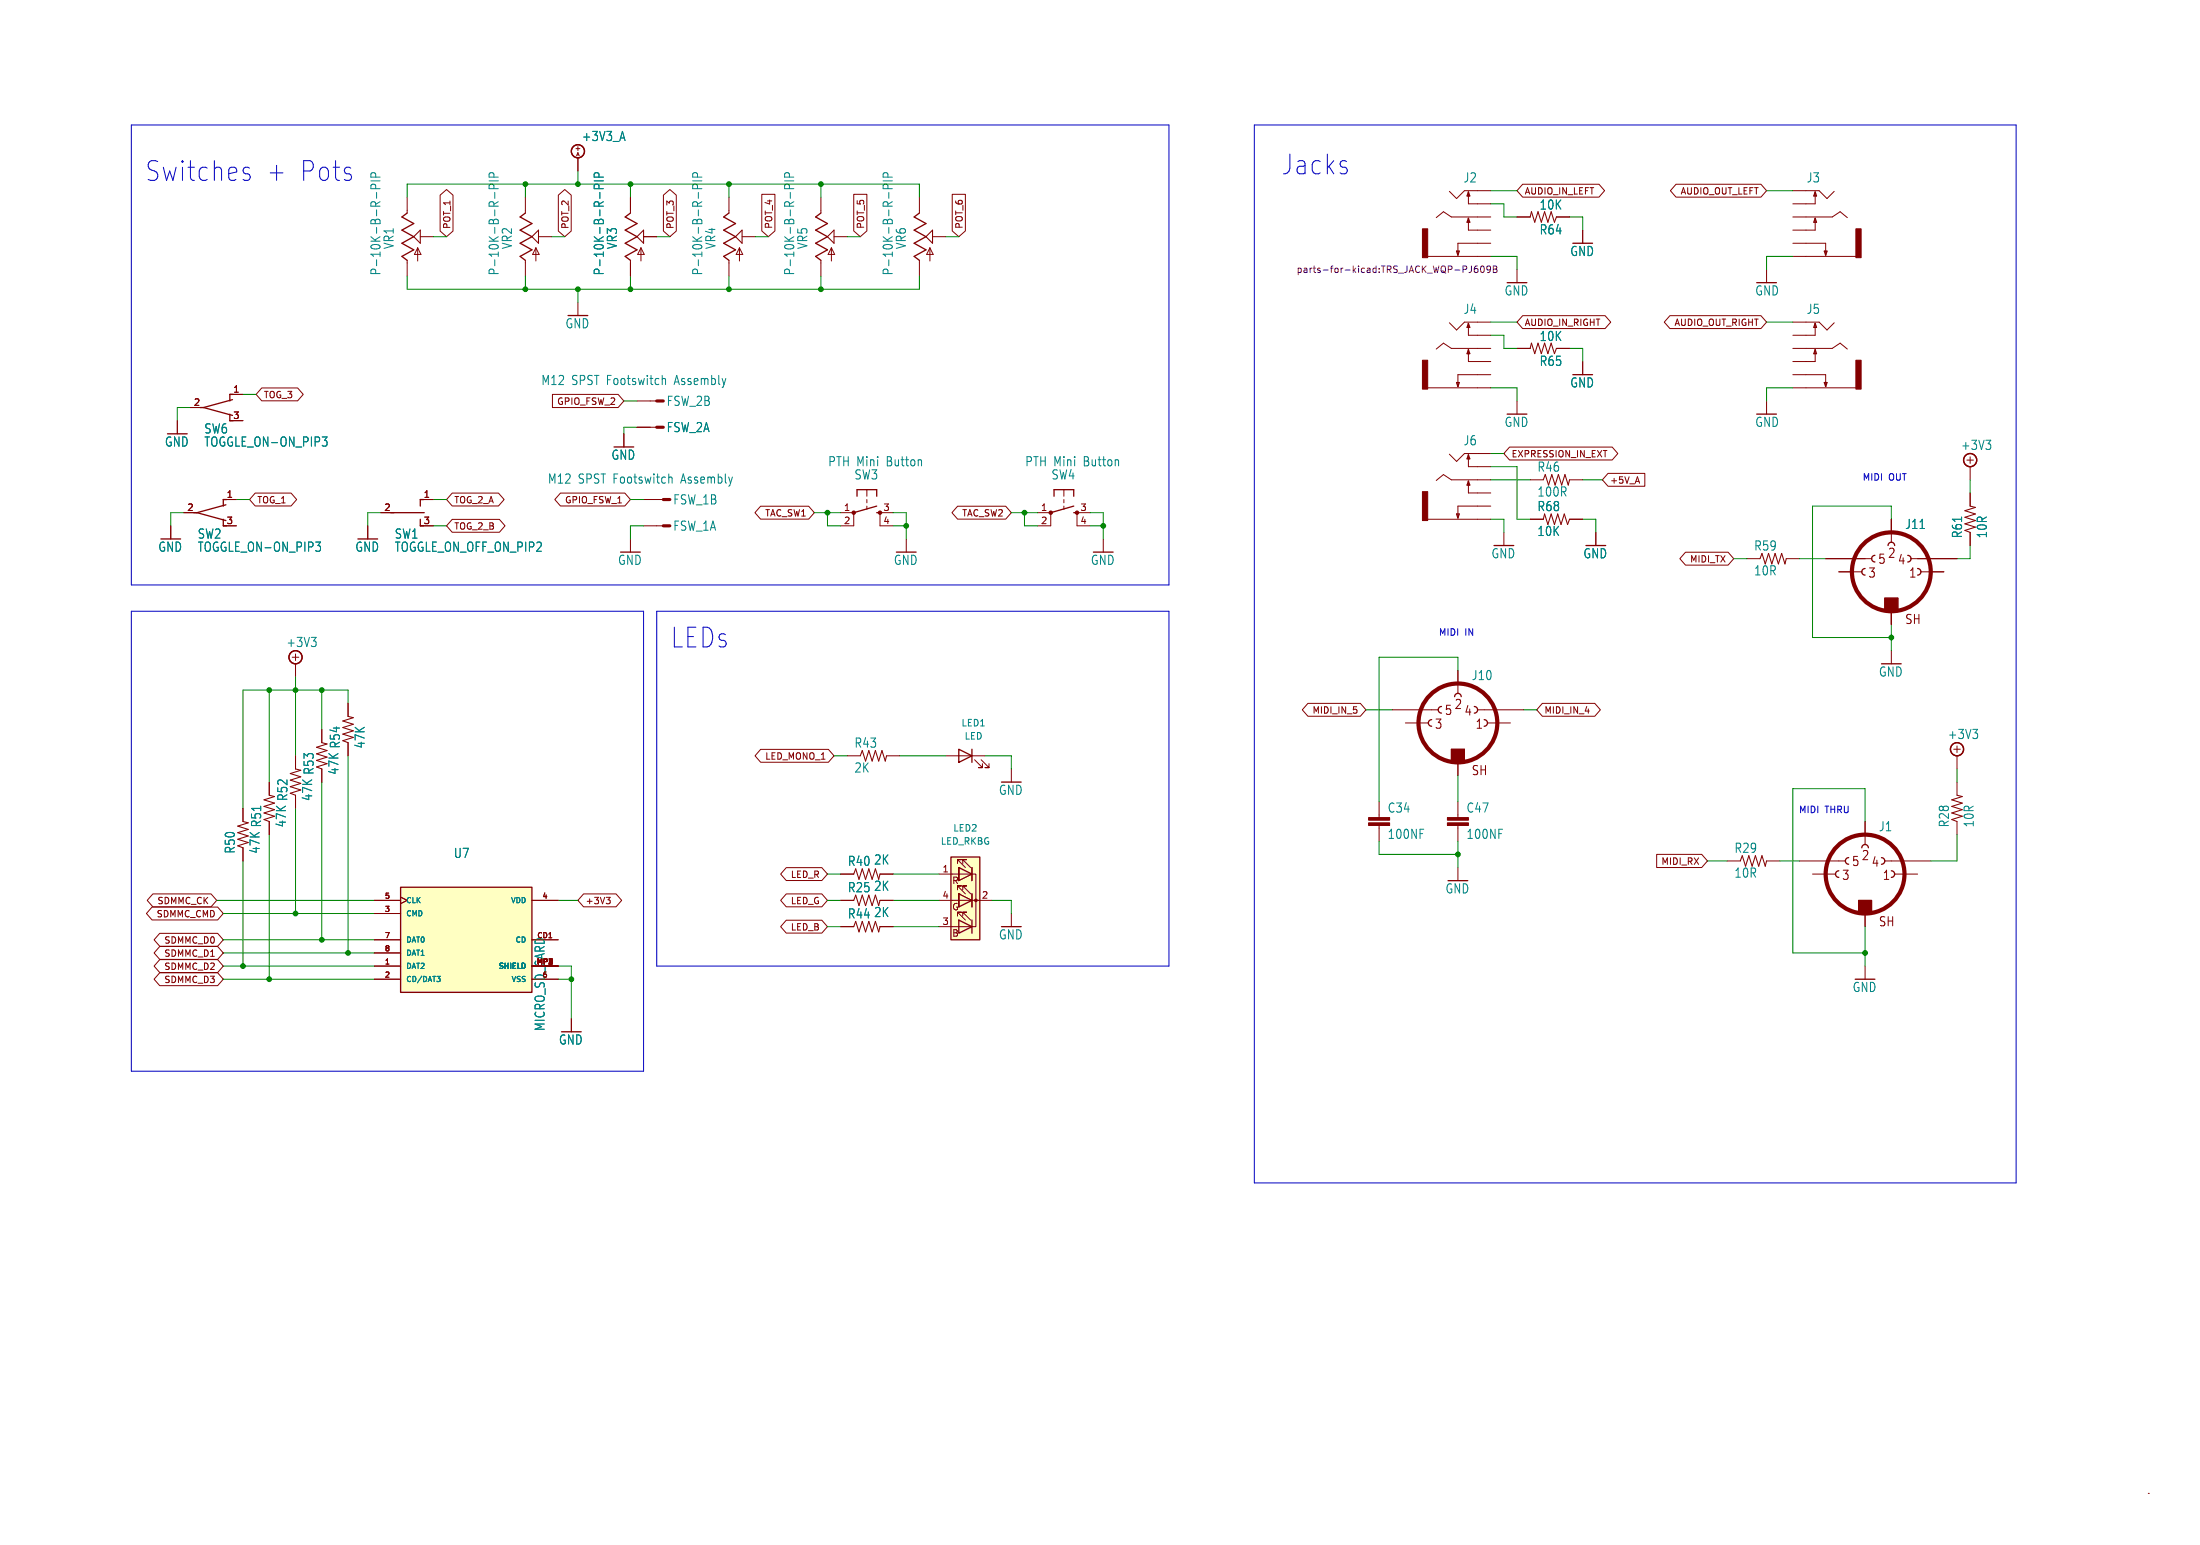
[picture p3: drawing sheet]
<svg xmlns="http://www.w3.org/2000/svg" width="425mm" height="299mm" viewBox="0 0 425 299" stroke-linecap="round" stroke-linejoin="round" font-family="sans-serif">
<path d="M0 0h425.4v298.6h-425.4z" fill="#fff" stroke="#fff" stroke-width=".19"/>
<path d="M415.4 288.6h.1" fill="none" stroke="#840000" stroke-width=".19"/>
<path d="M183.9 165.6h5.6v16h-5.6z" fill="#ffffc2"/>
<g fill="#840000" stroke="#840000" stroke-width=".19">
<path d="M275.1 95h1v5.6h-1z"/>
<path d="M280.7 144.8h2.5v2.5h-2.5z"/>
<path d="M264.7 158h4v.5h-4z"/>
<path d="M264.7 159h4v.5h-4z"/>
<path d="M358.9 44.2h1v5.6h-1z"/>
<path d="M275.1 44.2h1v5.6h-1z"/>
<path d="M275.1 69.6h1v5.6h-1z"/>
<circle cx="188.7" cy="174" r=".25"/>
</g>
<g fill="none" stroke="#840000" stroke-width=".25">
<path d="M284 37.1l.2 .8h-.5zM351 37.1l.3 .8h-.5zM78.7 41.2l-1 .7 2.3 1.3-2.3 1.3 2.3 1.2-2.3 1.3 2.3 1.3-2.3 1.3 1 .7M101.6 41.2l-1 .7 2.3 1.3-2.3 1.3 2.3 1.2-2.3 1.3 2.3 1.3-2.3 1.3 1 .7M281.7 48.5h.5l-.3 .8zM284 42.2l.2 .8h-.5zM351 42.2l.3 .8h-.5zM352.8 48.5h.5l-.2 .8zM281.7 73.9h.5l-.3 .8zM284 62.5l.2 .8h-.5zM284 67.6l.2 .8h-.5zM37.5 99.1h.6"/>
<path d="M38.1 99.1l5.6 1.5M43.7 97.6l-5.6 1.5M43.8 96.5h-.6v1.3M75.6 99.1h6.4M81.9 96.5h-.6v1.3M281.7 99.3h.5l-.3 .8zM284 87.9l.2 .8h-.5zM284 93l.2 .8h-.5zM43.2 100.4v1.2h.6M81.3 100.4v1.2h.6M276.9 139.1a.63 .63 0 0 0-.7 .6 .63 .63 0 0 0 .7 .7M278.8 136.5a.64 .64 0 0 0-.7 .7 .64 .64 0 0 0 .7 .6"/>
<path d="M281.3 134.6a.63 .63 0 0 1 .6-.6 .63 .63 0 0 1 .7 .6M285.1 136.6a.64 .64 0 0 1 .6 .6 .64 .64 0 0 1-.6 .6M287 139.1a.63 .63 0 0 1 .7 .6 .63 .63 0 0 1-.7 .7M183.9 165.6h5.6v16h-5.6zM185.4 167.7l2.6 1.2-2.6 1.3zM185.4 172.7l2.6 1.3-2.6 1.3zM185.4 177.8l2.6 1.3-2.6 1.3zM188 167.7v2.5M188 172.7v2.6M188 177.8v2.6"/>
<circle cx="111.8" cy="29.2" r="1.27"/>
<circle cx="381" cy="88.9" r="1.27"/>
<circle cx="57.1" cy="127" r="1.27"/>
</g>
<g fill="none" stroke="#840000" stroke-width=".19">
<path d="M78.7 38.1v3.1M101.6 38.1v3.1M111.4 28.7h.7M111.5 30.1l.3-.6 .2 .6M111.6 29.9h.3M111.8 28.3v.8M111.8 30.5v2.5M284 37.1v2.3h4.3M288.3 36.9h-5.1l-1.5 1.5-1.4-1.4M346.7 36.9h5.1l1.5 1.5 1.4-1.4M351 37.1v2.3h-4.3M78.7 50.3v3.1"/>
<path d="M80.8 47.9l.6 1.3h-1.3zM80.8 47.9v2.5M81.3 45.7h2.5M101.6 50.3v3.1M103.6 47.9l.7 1.3h-1.3zM103.6 47.9v2.5M104.1 45.7h2.6M111.8 58.4v2.6M276.1 49.6h12.2M284 42.2v2.3h4.3M288.3 47h-6.4v2.3M288.3 41.9h-7.6l-1.6-1-1.4 1.2"/>
<path d="M293.4 41.9h2.5M293.4 52.1v2.5M301 41.9h2.5M306.1 44.5v2.5M341.6 52.1v2.5M346.7 41.9h7.6l1.6-1 1.4 1.2M346.7 47h6.4v2.3M346.7 49.6h12.2M351 42.2v2.3h-4.3M123.2 77.5h3.8M276.1 75h12.2M284 62.5v2.3h4.3"/>
<path d="M284 67.6v2.3h4.3M288.3 72.4h-6.4v2.3M288.3 67.3h-7.6l-1.6-1-1.4 1.2M288.3 62.3h-5.1l-1.5 1.5-1.4-1.4M293.4 77.5v2.5M293.4 67.3h2.5M301 67.3h2.5M306.1 69.9v2.5M341.6 77.5v2.5M34.3 81.3v2.5M35.6 99.1h2.5M43.2 96.5h2.5"/>
<path d="M73.7 99.1h2.5M81.3 96.5h2.5M124.5 96.5h3.8M284 87.9v2.3h4.3M284 93v2.3h4.3M288.3 87.7h-5.1l-1.5 1.5-1.4-1.4M288.3 92.7h-7.6l-1.6-1-1.4 1.2M288.3 97.8h-6.4v2.3M380.4 88.9h1.2M381 88.3v1.3M381 90.2v2.5M33 101.6v2.6"/>
<path d="M43.2 101.6h2.5M71.1 101.6v2.6M81.3 101.6h2.5M276.1 100.4h12.2M295.9 100.4h2.5M303.5 100.4h2.6M56.5 127h1.3M57.1 126.4v1.3M57.1 128.3v2.5M67.3 135.9v2.6M269.2 137.2h8.9M271.8 139.7h4.4"/>
<path d="M281.9 129.6v4.4M285.7 137.2h8.9M287.7 139.7h4.4M47 156.2v2.6M52.1 151.2v2.5M52.1 158.8v2.5M57.1 146.1v2.5M57.1 153.7v2.5M62.2 141v2.5M62.2 148.6v2.6M67.3 143.5v2.6M266.7 155v3"/>
<path d="M266.7 159.5v3.1M280.7 147.3v-2.5h2.5v2.5M281.9 147.3v2.6M378.5 151.2v2.5M378.5 158.8v2.5M47 163.9v2.5M181.6 168.9h7.1v10.2h-1M181.6 174h10.2M181.6 179.1h6.4M185.2 166.9v-.8h.7h-.7l1.5 1.6M185.2 172v-.8h.7h-.7l1.5 1.5M185.2 177.1v-.8h.7h-.7l1.5 1.5"/>
<path d="M185.4 167.7h.1M185.4 167.7v2.5zM185.4 172.7h.1M185.4 172.7v2.6zM186.2 166.9v-.8h.7h-.7l1.5 1.6M186.2 172v-.8h.7h-.7l1.5 1.5M186.2 177.1v-.8h.7h-.7l1.5 1.5M188 167.7v2.5M188 172.7v2.6"/>
</g>
<g fill="none" stroke="#008484" stroke-width=".19">
<path d="M71.7 35h1.8M72.7 36.5v-.6l-.2-.2-.4-.1-.3 .1-.1 .8h1.8M72.7 34.2v-.5l-.2-.3h-.4l-.3 .1-.1 .7h1.8M72.8 37.2v1.1M94.6 35h1.8M95.5 36.5v-.6l-.2-.2-.4-.1-.2 .1-.1 .8h1.8M95.5 34.2v-.5l-.2-.3h-.4l-.2 .1-.1 .7h1.8M95.7 37.2v1.1M120.4 25.4l.5 1.8M128.1 73.2h.5l.1 1.1M129.4 92.3h.5l.1 1.1M384 85.1h1l-.5 .7"/>
<path d="M384.9 85.9v.8M61 104.8h1l-.5 .6 .4 .2 .1 .6-.3 .3h-.4M60.2 123.2h.9l-.5 .7M61.1 124v.8"/>
</g>
<path d="M80 45.7l1.3-1.2v2.5zM102.9 45.7l1.2-1.2v2.5zM295.9 41.9l.3-1 .6 2.1 .6-2.1 .7 2.1 .6-2.1 .6 2.1 .7-2.1 .6 2.1 .4-1.1M295.9 67.3l.3-1 .6 2.1 .6-2.1 .7 2.1 .6-2.1 .6 2.1 .7-2.1 .6 2.1 .4-1.1M298.4 100.4l.3-1.1 .6 2.1 .7-2.1 .6 2.1 .6-2.1 .7 2.1 .6-2.1 .6 2.1 .4-1M67.3 138.5l1 .2-2 .6 2 .7-2 .6 2 .6-2 .7 2 .6-2 .7 1 .3M47 158.8l1 .2-2 .7 2 .6-2 .6 2 .7-2 .6 2 .6-2 .7 1 .4M52.1 153.7l1 .2-2 .7 2 .6-2 .7 2 .6-2 .6 2 .7-2 .6 1 .4M57.1 148.6l1.1 .3-2.1 .6 2.1 .6-2.1 .7 2.1 .6-2.1 .6 2.1 .7-2.1 .6 1 .4M62.2 143.5l1 .3-2 .6 2 .7-2 .6 2 .6-2 .7 2 .6-2 .6 1 .4M378.5 153.7l1 .2-2.1 .7 2.1 .6-2.1 .7 2.1 .6-2.1 .6 2.1 .7-2.1 .6 1.1 .4" fill="none" stroke="#840000" stroke-width=".2"/>
<circle cx="281.9" cy="139.7" r="7.6" fill="none" stroke="#840000" stroke-width=".81"/>
<path d="M127 77.5h1.3M128.3 96.5h1.2" fill="none" stroke="#840000" stroke-width=".61"/>
<path d="M284.6 51.4l-.1 1.1-.4 .2M285.7 51.4l-.4 .1-.1 .2-.1 .7 .2 .3 .5-.1v-.5l-.1-.2h-.4l-.2 .2M286.4 51.5l.2-.1a.68 .68 0 0 1 .5 .6 .68 .68 0 0 1-.5 .7l-.3-.5zM288.2 51.9l-.2 .3-.4-.1-.1-.2 .1-.4 .4-.1 .2 .2v.8l-.2 .2-.4 .1M288.8 51.4h.4l.3 .2-.3 .4 .3 .1v.3l-.2 .3h-.5zM288.8 52h.4" fill="none" stroke="#840084" stroke-width=".19"/>
<path d="M77.5 171.5h25.4v20.3h-25.4z" fill="#ffffc2"/>
<g fill="none" stroke="#840000" stroke-width=".25">
<path d="M121.9 41.2l-1 .7 2.3 1.3-2.3 1.3 2.3 1.2-2.3 1.3 2.3 1.3-2.3 1.3 1 .7M141 41.2l-1 .7 2.2 1.3-2.2 1.3 2.2 1.2-2.2 1.3 2.2 1.3-2.2 1.3 1 .7M158.7 41.2l-1 .7 2.3 1.3-2.3 1.3 2.3 1.2-2.3 1.3 2.3 1.3-2.3 1.3 1 .7M177.8 41.2l-1 .7 2.3 1.3-2.3 1.3 2.3 1.2-2.3 1.3 2.3 1.3-2.3 1.3 1 .7M38.7 78.8h.7M39.4 78.8l5.6 1.5M45 77.2l-5.6 1.6M45.1 76.2h-.7v1.3M351 62.5l.3 .8h-.5zM351 67.6l.3 .8h-.5zM352.8 73.9h.5l-.2 .8zM44.4 80v1.3h.7"/>
<path d="M165.7 95.9v-1.3h3.8v1.3M169.5 97.8l-4.4 1.3M169.5 99.1h.7M203.8 95.9v-1.3h3.8v1.3M207.6 99.1h.7M207.6 97.8l-4.4 1.3M360.7 109.9a.63 .63 0 0 0-.7 .6 .63 .63 0 0 0 .7 .7M362.6 107.3a.64 .64 0 0 0-.7 .7 .64 .64 0 0 0 .7 .6M365.1 105.4a.63 .63 0 0 1 .7-.6 .63 .63 0 0 1 .6 .6M368.9 107.3a.64 .64 0 0 1 .7 .7 .64 .64 0 0 1-.7 .6M370.8 109.9a.63 .63 0 0 1 .7 .6 .63 .63 0 0 1-.7 .7M185.4 144.8l2.6 1.3-2.6 1.2z"/>
<path d="M188 144.8v2.5M77.5 171.5h25.4v20.3h-25.4zM355.6 168.3a.63 .63 0 0 0-.6 .6 .63 .63 0 0 0 .6 .7M356.9 166.4a.63 .63 0 0 0 .6 .6M357.5 165.8a.64 .64 0 0 0-.6 .6M360 163.9a.63 .63 0 0 1 .7-.7 .63 .63 0 0 1 .6 .7M363.9 165.8a.64 .64 0 0 1 .6 .6 .64 .64 0 0 1-.6 .6M365.8 168.3a.63 .63 0 0 1 .6 .6 .63 .63 0 0 1-.6 .7"/>
<circle cx="378.5" cy="144.8" r="1.27"/>
</g>
<g fill="none" stroke="#840000" stroke-width=".19">
<path d="M85.1 37.7l1.3-1.1 1.2 1.1v7l-1.2 1-1.3-1zM108 37.7l1.2-1.1 1.3 1.1v7l-1.3 1-1.2-1zM111.8 30.5v2.5M121.9 38.1v3.1M128.3 37.7l1.2-1.1 1.3 1.1v7l-1.3 1-1.2-1zM141 38.1v3.1M147.3 37.6h2.6v7l-1.3 1.1-1.3-1.1zM158.7 38.1v3.1M165.1 37.6h2.5v7l-1.2 1.1-1.3-1.1zM177.8 38.1v3.1M184.1 37.6h2.6v7l-1.3 1.1-1.3-1.1zM294.5 35.6h14.7l1.1 1.3-1.1 1.2h-14.7l-1.1-1.2z"/>
<path d="M324.1 35.6h16.4l1.1 1.3-1.1 1.2h-16.4l-1.1-1.2zM121.9 50.3v3.1M124 47.9l.6 1.3h-1.3zM124 47.9v2.5M124.5 45.7h2.5M141 50.3v3.1M143 47.9l.6 1.3h-1.2zM143 47.9v2.5M143.5 45.7h2.5M158.7 50.3v3.1M160.8 47.9l.6 1.3h-1.3zM160.8 47.9v2.5"/>
<path d="M161.3 45.7h2.5M177.8 50.3v3.1M179.8 47.9l.7 1.3h-1.3zM179.8 47.9v2.5M180.3 45.7h2.6M293.4 41.9h2.5M301 41.9h2.5M306.1 44.5v2.5M36.8 78.8h2.6M44.4 76.2h2.6M50.6 75h7l1 1.2-1 1.3h-7l-1.1-1.3zM106.8 76.2h12.7l1.1 1.3-1.1 1.3h-12.7z"/>
<path d="M293.4 67.3h2.5M294.5 61h15.9l1.1 1.3-1.1 1.2h-15.9l-1.1-1.2zM301 67.3h2.5M306.1 69.9v2.5M322.9 61h17.6l1.1 1.3-1.1 1.2h-17.6l-1.1-1.2zM346.7 62.3h5.1l1.5 1.5 1.4-1.4M346.7 67.3h7.6l1.6-1 1.4 1.2M346.7 72.4h6.4v2.3M346.7 75h12.2M351 62.5v2.3h-4.3M351 67.6v2.3h-4.3M34.3 81.3v2.5"/>
<path d="M35.6 99.1h2.5M43.2 96.5h2.5M44.4 81.3h2.6M49.3 95.3h7l1.1 1.2-1.1 1.3h-7l-1-1.3zM73.7 99.1h2.5M81.3 96.5h2.5M87.4 95.3h9l1.1 1.2-1.1 1.3h-9l-1-1.3zM108.4 95.3h12.4l1.1 1.2-1.1 1.3h-12.4l-1.1-1.3zM120.6 83.8v2.6M123.2 82.6h3.8M147.1 97.8h9.3l1.1 1.3-1.1 1.2h-9.3l-1.1-1.2zM162.6 99.1h2.5v2.5h-2.5"/>
<path d="M167.6 94.6v1.3M167.6 96.5v.7M167.6 97.8v.7M172.7 99.1h-2.5v2.5h2.5M185.2 97.8h9.3l1.1 1.3-1.1 1.2h-9.3l-1.1-1.2zM200.7 99.1h2.5v2.5h-2.5M205.7 94.6v1.3M205.7 96.5v.7M205.7 97.8v.7M210.8 99.1h-2.5v2.5h2.5M291.9 86.4h19.9l1.1 1.3-1.1 1.2h-19.9l-1.1-1.2zM295.9 92.7h2.5"/>
<path d="M303.5 92.7h2.6M311 91.5h7.1v2.5h-7.1l-1.1-1.3zM381 95.3v2.5M33 101.6v2.6M43.2 101.6h2.5M71.1 101.6v2.6M81.3 101.6h2.5M87.4 100.4h9.2l1.1 1.2-1.1 1.3h-9.2l-1-1.3zM121.9 104.2v2.5M124.5 101.6h3.8M175.3 104.2v2.5M213.4 104.2v2.5"/>
<path d="M290.8 102.9v2.5M295.9 100.4h2.5M303.5 100.4h2.6M308.6 102.9v2.5M325.9 106.7h8.3l1.1 1.3-1.1 1.2h-8.3l-1-1.2zM337.8 108h2.6M345.4 108h2.6M353.1 108h8.8M355.6 110.5h4.4M364.5 118.1v-2.5h2.5v2.5M365.8 100.4v4.4M365.8 118.1v2.6"/>
<path d="M369.6 108h8.9M371.5 110.5h4.4M381 102.9v2.5M67.3 135.9v2.6M252.9 135.9h10.2l1.1 1.3-1.1 1.2h-10.2l-1.1-1.2zM298.3 135.9h10.1l1.1 1.3-1.1 1.2h-10.1l-1.1-1.2zM365.8 125.8v2.5M47 156.2v2.6M52.1 151.2v2.5M52.1 158.8v2.5M57.1 146.1v2.5M57.1 153.7v2.5"/>
<path d="M62.2 141v2.5M62.2 148.6v2.6M67.3 143.5v2.6M147.1 144.8h13.1l1.1 1.3-1.1 1.2h-13.1l-1.1-1.2zM163.8 146.1h2.6M171.4 146.1h2.6M182.9 146.1h7.6M188.5 146.8l1.5 1.6h-.8h.8v-.8M189.7 146.8l1.6 1.6h-.8h.8v-.8M195.6 148.6v2.6M281.9 155v3M281.9 159.5v3.1"/>
<path d="M360.7 158.8v4.4M377.8 144.8h1.3M378.5 144.2v1.2M378.5 146.1v2.5M29.4 175.3h12.7l1.1 1.3-1.1 1.2h-12.7l-1.1-1.2zM29.6 172.8h11.2l1.1 1.2-1.1 1.3h-11.2l-1.1-1.3zM47 163.9v2.5M72.4 174h5.1M72.4 176.6h5.1M77.5 173.4l1.2 .6-1.2 .7M102.9 174h5M112.8 172.8h6.3l1.1 1.2-1.1 1.3h-6.3l-1-1.3z"/>
<path d="M117.2 173.4h.8l-.4 .5M117.8 173.9l.2 .2v.3l-.2 .3M152.1 167.7h6.8l1.1 1.2-1.1 1.3h-6.8l-1.1-1.3zM152.1 177.9h6.8l1.1 1.2-1.1 1.2h-6.8l-1.1-1.2zM152.1 172.8h6.8l1.1 1.2-1.1 1.3h-6.8l-1.1-1.3zM162.6 174h2.5M162.6 168.9h2.5M162.6 179.1h2.5M170.2 174h2.5M170.2 168.9h2.5M170.2 179.1h2.5M195.6 176.6v2.5"/>
<path d="M281.9 167.7v2.5M320.4 165.1h8.7l1.1 1.3-1.1 1.3h-8.7zM334 166.4h2.5M341.6 166.4h2.6M348 166.4h8.9M350.5 168.9h4.5M359.4 176.6v-2.6h2.5v2.6M360.7 176.6v2.5M364.5 166.4h8.9M366.4 168.9h4.4M30.9 182.9h11.2l1.1 1.3-1.1 1.2h-11.2l-1.1-1.2zM30.9 180.4h11.2l1.1 1.2-1.1 1.3h-11.2l-1.1-1.3z"/>
<path d="M30.9 188h11.2l1.1 1.3-1.1 1.2h-11.2l-1.1-1.2zM30.9 185.5h11.2l1.1 1.2-1.1 1.3h-11.2l-1.1-1.3zM72.4 181.6h5.1M72.4 184.2h5.1M72.4 186.7h5.1M72.4 189.3h5.1M102.9 181.6h5M102.9 186.7h5M102.9 189.3h5M110.5 196.9v2.5M360.7 186.7v2.6"/>
</g>
<g fill="none" stroke="#008484" stroke-width=".19">
<path d="M114.9 35h1.8M115.8 36.5v-.6l-.1-.2-.5-.1-.2 .1-.1 .8h1.8M115.8 34.2v-.5l-.1-.3h-.5l-.2 .1-.1 .7h1.8M116 37.2v1.1M120.4 25.4l.5 1.8M134 35h1.7M134.9 36.5v-.6l-.2-.2-.4-.1-.3 .1v.8h1.7M134.9 34.2v-.5l-.2-.3h-.4l-.3 .1v.7h1.7M135.1 37.2v1.1M151.7 35h1.8M152.7 36.5v-.6l-.2-.2-.4-.1-.3 .1-.1 .8h1.8M152.7 34.2v-.5l-.2-.3h-.4l-.3 .1-.1 .7h1.8"/>
<path d="M152.8 37.2v1.1M170.8 35h1.8M171.7 36.5v-.6l-.2-.2-.4-.1-.2 .1-.1 .8h1.8M171.7 34.2v-.5l-.2-.3h-.4l-.2 .1-.1 .7h1.8M171.9 37.2v1.1M62.3 84.4h1l-.6 .7 .5 .2 .1 .6-.3 .3h-.5M61 104.8h1l-.5 .6 .4 .2 .1 .6-.3 .3h-.4M381.5 141h.9l-.5 .6M382.4 141.8v.8M84.5 188.7h.6l-.3 .4M84.9 189.1l.2 .2v.2l-.2 .2"/>
</g>
<g fill="#840000" stroke="#840000" stroke-width=".19">
<path d="M358.9 69.6h1v5.6h-1z"/>
<path d="M359.4 174h2.5v2.6h-2.5z"/>
<path d="M364.5 115.6h2.5v2.5h-2.5z"/>
<path d="M279.9 158h4.1v.5h-4.1z"/>
<path d="M279.9 159h4.1v.5h-4.1z"/>
<circle cx="165.1" cy="99.1" r=".33"/>
<circle cx="170.2" cy="99.1" r=".33"/>
<circle cx="203.2" cy="99.1" r=".33"/>
<circle cx="208.3" cy="99.1" r=".33"/>
</g>
<path d="M123.2 45.7l1.3-1.2v2.5zM142.2 45.7l1.3-1.2v2.5zM160 45.7l1.3-1.2v2.5zM179.1 45.7l1.2-1.2v2.5zM298.4 92.7l.4-1 .7 2.1 .6-2.1 .6 2.1 .7-2.1 .6 2.1 .6-2.1 .7 2.1 .2-1.1M381 97.8l1 .3-2 .6 2 .6-2 .7 2 .6-2 .6 2 .7-2 .6 1 .4M340.4 108l.3-1 .7 2 .6-2 .6 2 .7-2 .6 2 .7-2 .6 2 .2-1M166.4 146.1l.4-1 .6 2 .6-2 .7 2 .6-2 .6 2 .7-2 .6 2 .2-1M165.1 168.9l.4-1 .6 2.1 .7-2.1 .6 2.1 .6-2.1 .7 2.1 .6-2.1 .6 2.1 .3-1.1M165.1 174l.4-1 .6 2 .7-2 .6 2 .6-2 .7 2 .6-2 .6 2 .3-1M165.1 179.1l.4-1 .6 2 .7-2 .6 2 .6-2 .7 2 .6-2 .6 2 .3-1M336.5 166.4l.4-1 .7 2 .6-2 .6 2 .7-2 .6 2 .6-2 .7 2 .2-1" fill="none" stroke="#840000" stroke-width=".2"/>
<g fill="none" stroke="#840000" stroke-width=".81">
<circle cx="365.8" cy="110.5" r="7.6"/>
<circle cx="360.7" cy="168.9" r="7.6"/>
</g>
<path d="M127 82.6h1.3M128.3 101.6h1.2" fill="none" stroke="#840000" stroke-width=".61"/>
<path d="M25.4 24.2h200.7v88.9h-200.7zM47.5 33.6h.4a.66 .66 0 0 1 .5 .6 .66 .66 0 0 1-.5 .7h-.6M47.5 32.3h.4l.3 .2M242.6 24.2h147.3v204.4h-147.3zM25.4 118.1h99.1v88.9h-99.1zM127 118.1h99.1v68.6h-99.1z" fill="none" stroke="#0000c2" stroke-width=".19"/>
<g fill="none" stroke="#008400" stroke-width=".19">
<path d="M78.7 38.1v-2.5h99.1v2.5M101.6 35.6v2.5M111.8 33v2.6M121.9 35.6v2.5M141 35.6v2.5M158.7 35.6v2.5M288.3 39.4h2.5v2.5h2.6M288.3 36.9h5.1M341.6 36.9h5.1M78.7 53.4v2.5h99.1v-2.5M83.8 45.7h2.6M101.6 53.4v2.5"/>
<path d="M106.7 45.7h2.5M111.8 55.9v2.5M121.9 53.4v2.5M127 45.7h2.5M141 53.4v2.5M146 45.7h2.6M158.7 53.4v2.5M163.8 45.7h2.6M182.9 45.7h2.5M288.3 49.6h5.1v2.5M303.5 41.9h2.6v2.6M346.7 49.6h-5.1v2.5"/>
<path d="M36.8 78.8h-2.5v2.5M47 76.2h2.5M120.6 77.5h2.6M288.3 64.8h2.5v2.5h2.6M288.3 62.3h5.1M288.3 75h5.1v2.5M303.5 67.3h2.6v2.6M341.6 62.3h5.1M346.7 75h-5.1v2.5M35.6 99.1h-2.6v2.5M45.7 96.5h2.6M73.7 99.1h-2.6v2.5"/>
<path d="M83.8 96.5h2.6M121.9 96.5h2.6M123.2 82.6h-2.6v1.2M157.5 99.1h5.1M160 99.1v2.5h2.6M172.7 99.1h2.6v5.1M195.6 99.1h5.1M198.1 99.1v2.5h2.6M210.8 99.1h2.6v5.1M288.3 87.7h2.5M288.3 92.7h7.6M288.3 90.2h5.1v10.2h2.5"/>
<path d="M306.1 92.7h3.8M381 92.7v2.6M83.8 101.6h2.6M124.5 101.6h-2.6v2.6M172.7 101.6h2.6M210.8 101.6h2.6M288.3 100.4h2.5v2.5M306.1 100.4h2.5v2.5M335.3 108h2.5M348 108h5.1M365.8 100.4v-2.6h-15.3v25.4h15.3M381 105.4v2.6h-2.5"/>
<path d="M52.1 133.4v17.8M57.1 130.8v15.3M62.2 133.4v7.6M67.3 135.9v-2.5h-20.3v22.8M264.2 137.2h5M281.9 129.6v-2.6h-15.2v28M294.6 137.2h2.6M365.8 120.7v5.1M57.1 156.2v20.4M62.2 151.2v30.4M67.3 146.1v38.1M161.3 146.1h2.5"/>
<path d="M174 146.1h8.9M190.5 146.1h5.1v2.5M281.9 149.9v5.1M360.7 158.8v-6.4h-14v31.8h14M378.5 148.6v2.6M41.9 174h30.5M43.2 176.6h29.2M47 166.4v20.3M52.1 161.3v28M107.9 174h3.9M160 168.9h2.6M160 179.1h2.6"/>
<path d="M160 174h2.6M172.7 168.9h8.9M172.7 179.1h8.9M172.7 174h8.9M191.8 174h3.8v2.6M266.7 162.6v2.5h15.2M281.9 162.6v5.1M330.2 166.4h3.8M344.2 166.4h3.8M360.7 179.1v7.6M378.5 161.3v5.1h-5.1M43.2 184.2h29.2"/>
<path d="M43.2 186.7h29.2M43.2 189.3h29.2M43.2 181.6h29.2M107.9 186.7h2.6v10.2M107.9 189.3h2.6"/>
</g>
<g fill="#008400" stroke="#008400" stroke-width=".19">
<circle cx="47" cy="186.7" r=".46"/>
<circle cx="52.1" cy="189.3" r=".46"/>
<circle cx="57.1" cy="176.6" r=".46"/>
<circle cx="160" cy="99.1" r=".46"/>
<circle cx="110.5" cy="189.3" r=".46"/>
<circle cx="175.3" cy="101.6" r=".46"/>
<circle cx="141" cy="35.6" r=".46"/>
<circle cx="121.9" cy="55.9" r=".46"/>
<circle cx="141" cy="55.9" r=".46"/>
<circle cx="121.9" cy="35.6" r=".46"/>
<circle cx="111.8" cy="35.6" r=".46"/>
<circle cx="158.7" cy="35.6" r=".46"/>
<circle cx="111.8" cy="55.9" r=".46"/>
<circle cx="101.6" cy="55.9" r=".46"/>
<circle cx="101.6" cy="35.6" r=".46"/>
<circle cx="52.1" cy="133.4" r=".46"/>
<circle cx="57.1" cy="133.4" r=".46"/>
<circle cx="62.2" cy="181.6" r=".46"/>
<circle cx="67.3" cy="184.2" r=".46"/>
<circle cx="62.2" cy="133.4" r=".46"/>
<circle cx="281.9" cy="165.1" r=".46"/>
<circle cx="360.7" cy="184.2" r=".46"/>
<circle cx="158.7" cy="55.9" r=".46"/>
<circle cx="198.1" cy="99.1" r=".46"/>
<circle cx="213.4" cy="101.6" r=".46"/>
<circle cx="365.8" cy="123.2" r=".46"/>
</g>
<g font-size="5.3" fill="#0000c2">
<text x="27.9" y="35.3">Switches</text>
<text x="51.2" y="35.3">+ Pots</text>
<text x="247.6" y="34.1">Jacks</text>
<text x="129.5" y="125.5">LEDs</text>
</g>
<g font-size="2.5" fill="#008484">
<text x="112.4" y="27.5">+3V3_A</text>
<text x="282.9" y="35.5">J2</text>
<text x="349.3" y="35.5">J3</text>
<text x="297.7" y="40.7">10K</text>
<text x="297.7" y="45.5">R64</text>
<text x="73.8" y="53.3" transform="rotate(-90 73.8 53.3)">P-10K-B-R-PIP</text>
<text x="76.3" y="48.2" transform="rotate(-90 76.3 48.2)">VR1</text>
<text x="96.7" y="53.3" transform="rotate(-90 96.7 53.3)">P-10K-B-R-PIP</text>
<text x="99.2" y="48.2" transform="rotate(-90 99.2 48.2)">VR2</text>
<text x="117" y="53.3" transform="rotate(-90 117 53.3)">P-10K-B-R-PIP</text>
<text x="119.5" y="48.2" transform="rotate(-90 119.5 48.2)">VR3</text>
<text x="136" y="53.3" transform="rotate(-90 136 53.3)">P-10K-B-R-PIP</text>
<text x="138.6" y="48.2" transform="rotate(-90 138.6 48.2)">VR4</text>
<text x="153.8" y="53.3" transform="rotate(-90 153.8 53.3)">P-10K-B-R-PIP</text>
<text x="156.4" y="48.2" transform="rotate(-90 156.4 48.2)">VR5</text>
<text x="172.9" y="53.3" transform="rotate(-90 172.9 53.3)">P-10K-B-R-PIP</text>
<text x="175.4" y="48.2" transform="rotate(-90 175.4 48.2)">VR6</text>
<text x="303.6" y="49.7">GND</text>
<text x="290.9" y="57.3">GND</text>
<text x="339.4" y="57.3">GND</text>
<text x="109.3" y="63.7">GND</text>
<text x="282.9" y="60.9">J4</text>
<text x="349.3" y="60.9">J5</text>
<text x="297.7" y="70.9">R65</text>
<text x="297.7" y="66.1">10K</text>
<text x="104.6" y="74.6">M12</text>
<text x="110.5" y="74.6">SPST Footswitch</text>
<text x="130.6" y="74.6">Assembly</text>
<text x="303.6" y="75.1">GND</text>
<text x="39.4" y="84">SW6</text>
<text x="128.8" y="78.7">FSW_2B</text>
<text x="128.8" y="83.7">FSW_2A</text>
<text x="290.9" y="82.7">GND</text>
<text x="339.4" y="82.7">GND</text>
<text x="31.8" y="86.5">GND</text>
<text x="39.4" y="86.5">TOGGLE_ON-ON_PIP3</text>
<text x="118.2" y="89.1">GND</text>
<text x="282.9" y="86.3">J6</text>
<text x="379.1" y="87.2">+3V3</text>
<text x="105.9" y="93.7">M12</text>
<text x="111.8" y="93.7">SPST Footswitch</text>
<text x="131.9" y="93.7">Assembly</text>
<text x="160.1" y="90.3">PTH Mini</text>
<text x="165.2" y="92.9">SW3</text>
<text x="171.5" y="90.3">Button</text>
<text x="198.2" y="90.3">PTH Mini</text>
<text x="203.3" y="92.9">SW4</text>
<text x="209.6" y="90.3">Button</text>
<text x="297.2" y="91.4">R46</text>
<text x="130.1" y="97.7">FSW_1B</text>
<text x="297.2" y="96.2">100R</text>
<text x="297.2" y="99">R68</text>
<text x="30.5" y="106.8">GND</text>
<text x="38.2" y="104.3">SW2</text>
<text x="38.2" y="106.8">TOGGLE_ON-ON_PIP3</text>
<text x="68.6" y="106.8">GND</text>
<text x="76.3" y="104.3">SW1</text>
<text x="76.3" y="106.8">TOGGLE_ON_OFF_ON_PIP2</text>
<text x="130.1" y="102.8">FSW_1A</text>
<text x="297.2" y="103.8">10K</text>
<text x="339.1" y="106.6">R59</text>
<text x="368.4" y="102.4">J11</text>
<text x="379.6" y="104.1" transform="rotate(-90 379.6 104.1)">R61</text>
<text x="384.4" y="104.1" transform="rotate(-90 384.4 104.1)">10R</text>
<text x="119.4" y="109.4">GND</text>
<text x="172.8" y="109.4">GND</text>
<text x="210.9" y="109.4">GND</text>
<text x="288.3" y="108.1">GND</text>
<text x="306.1" y="108.1">GND</text>
<text x="339.1" y="111.4">10R</text>
<text x="55.3" y="125.3">+3V3</text>
<text x="284.5" y="131.7">J10</text>
<text x="363.3" y="131">GND</text>
<text x="376.6" y="143">+3V3</text>
<text x="65.7" y="149.8" transform="rotate(-90 65.7 149.8)">47K R54</text>
<text x="70.8" y="144.8" transform="rotate(-90 70.8 144.8)">47K</text>
<text x="165.2" y="149.5">2K</text>
<text x="165.2" y="144.7">R43</text>
<text x="60.6" y="154.9" transform="rotate(-90 60.6 154.9)">47K R53</text>
<text x="193.1" y="153.8">GND</text>
<text x="55.5" y="160" transform="rotate(-90 55.5 160)">47K R52</text>
<text x="268.3" y="157.3">C34</text>
<text x="283.5" y="157.3">C47</text>
<text x="363.3" y="160.9">J1</text>
<text x="377.1" y="160" transform="rotate(-90 377.1 160)">R28</text>
<text x="381.9" y="160" transform="rotate(-90 381.9 160)">10R</text>
<text x="45.6" y="165.1" transform="rotate(-90 45.6 165.1)">R50</text>
<text x="50.4" y="165.1" transform="rotate(-90 50.4 165.1)">47K R51</text>
<text x="87.7" y="166">U7</text>
<text x="163.9" y="167.6">R40</text>
<text x="169" y="167.3">2K</text>
<text x="268.3" y="162.3">100NF</text>
<text x="283.5" y="162.3">100NF</text>
<text x="335.3" y="165">R29</text>
<text x="163.9" y="172.7">R25</text>
<text x="169" y="172.4">2K</text>
<text x="279.5" y="172.9">GND</text>
<text x="335.3" y="169.8">10R</text>
<text x="163.9" y="177.7">R44</text>
<text x="169" y="177.5">2K</text>
<text x="193.1" y="181.8">GND</text>
<text x="358.2" y="191.9">GND</text>
<text x="105.6" y="199.4" transform="rotate(-90 105.6 199.4)">MICRO_SD_CARD</text>
<text x="108" y="202.1">GND</text>
</g>
<g font-size="2.5" fill="#840000">
<text x="361.2" y="111.8">3</text>
<text x="363.1" y="109.2">5</text>
<text x="365.1" y="108">2</text>
<text x="367" y="109.3">4</text>
<text x="369.1" y="111.8">1</text>
<text x="368.4" y="120.8">SH</text>
<text x="281.2" y="137.2">2</text>
<text x="277.4" y="141.1">3</text>
<text x="279.3" y="138.4">5</text>
<text x="283.1" y="138.5">4</text>
<text x="285.3" y="141.1">1</text>
<text x="284.5" y="150">SH</text>
<text x="358.1" y="167.6">5</text>
<text x="360" y="166.5">2</text>
<text x="361.9" y="167.7">4</text>
<text x="356.2" y="170.3">3</text>
<text x="364" y="170.3">1</text>
<text x="363.3" y="179.2">SH</text>
</g>
<g font-size="1.8" fill="#840000">
<text x="149.5" y="44.3" transform="rotate(-90 149.5 44.3)">POT_4</text>
<text x="167.3" y="44.3" transform="rotate(-90 167.3 44.3)">POT_5</text>
<text x="186.4" y="44.3" transform="rotate(-90 186.4 44.3)">POT_6</text>
<text x="45" y="76">1</text>
<text x="37.4" y="78.5">2</text>
<text x="45" y="81.1">3</text>
<text x="107.6" y="78.4">GPIO_FSW_2</text>
<text x="36.1" y="98.8">2</text>
<text x="43.7" y="96.3">1</text>
<text x="43.7" y="101.4">3</text>
<text x="74.2" y="98.8">2</text>
<text x="81.8" y="96.3">1</text>
<text x="81.8" y="101.4">3</text>
<text x="163.1" y="98.8">1</text>
<text x="163.1" y="101.4">2</text>
<text x="170.7" y="98.8">3</text>
<text x="170.7" y="101.4">4</text>
<text x="201.2" y="98.8">1</text>
<text x="201.2" y="101.4">2</text>
<text x="208.8" y="98.8">3</text>
<text x="208.8" y="101.4">4</text>
<text x="321.2" y="167.3">MIDI_RX</text>
<text x="182.2" y="168.7">1</text>
<text x="182.2" y="173.8">4</text>
<text x="184" y="171.1">R</text>
<text x="189.8" y="173.8">2</text>
<text x="182.2" y="178.8">3</text>
<text x="184" y="176.1">G</text>
<text x="184" y="181.2">B</text>
</g>
<text font-size="1.8" fill="#840084" x="250.7" y="53">parts-for-kicad:TRS_JACK_WQP-PJ609B</text>
<g font-size="1.8" fill="#0000c2">
<text x="360.1" y="93.1">MIDI</text>
<text x="365.2" y="93.1">OUT</text>
<text x="278.2" y="123.1">MIDI</text>
<text x="283.3" y="123.1">IN</text>
<text x="347.8" y="157.4">MIDI</text>
<text x="352.9" y="157.4">THRU</text>
</g>
<g font-size="1.8" fill="#008484">
<text x="185.8" y="140.6">LED1</text>
<text x="186.5" y="143.1">LED</text>
<text x="184.3" y="160.9">LED2</text>
<text x="181.8" y="163.4">LED_RKBG</text>
</g>
<g font-size="1.7" fill="#840000">
<text x="294.8" y="37.8">AUDIO_IN_LEFT</text>
<text x="324.9" y="37.8">AUDIO_OUT_LEFT</text>
<text x="87.3" y="44.3" transform="rotate(-90 87.3 44.3)">POT_1</text>
<text x="110.2" y="44.3" transform="rotate(-90 110.2 44.3)">POT_2</text>
<text x="130.5" y="44.3" transform="rotate(-90 130.5 44.3)">POT_3</text>
<text x="294.8" y="63.2">AUDIO_IN_RIGHT</text>
<text x="323.7" y="63.2">AUDIO_OUT_RIGHT</text>
<text x="50.9" y="77.2">TOG_3</text>
<text x="292.2" y="88.6">EXPRESSION_IN_EXT</text>
<text x="311.3" y="93.7">+5V_A</text>
<text x="49.7" y="97.5">TOG_1</text>
<text x="87.8" y="97.5">TOG_2_A</text>
<text x="109.2" y="97.5">GPIO_FSW_1</text>
<text x="147.9" y="100">TAC_SW1</text>
<text x="186" y="100">TAC_SW2</text>
<text x="87.8" y="102.6">TOG_2_B</text>
<text x="326.7" y="108.9">MIDI_TX</text>
<text x="253.7" y="138.1">MIDI_IN_5</text>
<text x="298.6" y="138.1">MIDI_IN_4</text>
<text x="147.9" y="147">LED_MONO_1</text>
<text x="152.8" y="169.9">LED_R</text>
<text x="30.2" y="177.5">SDMMC_CMD</text>
<text x="30.3" y="175">SDMMC_CK</text>
<text x="113.2" y="175">+3V3</text>
<text x="152.8" y="175">LED_G</text>
<text x="31.7" y="185.1">SDMMC_D1</text>
<text x="31.7" y="182.6">SDMMC_D0</text>
<text x="152.8" y="180">LED_B</text>
<text x="31.7" y="190.2">SDMMC_D3</text>
<text x="31.7" y="187.7">SDMMC_D2</text>
</g>
<g font-size="1.4" fill="#840000">
<text x="74.3" y="173.8">5</text>
<text x="104.8" y="173.8">4</text>
<text x="74.3" y="176.3">3</text>
<text x="74.3" y="181.4">7</text>
<text x="74.3" y="183.9">8</text>
<text x="103.8" y="181.4">CD1</text>
<text x="74.3" y="186.5">1</text>
<text x="74.3" y="189">2</text>
<text x="103.7" y="186.5">MP1</text>
<text x="104.8" y="189">6</text>
<text x="105.8" y="186.5">2</text>
</g>
<g font-size="1.4" fill="#008484">
<text x="78.5" y="174.8">CLK</text>
<text x="78.5" y="177.3">CMD</text>
<text x="98.7" y="174.8">VDD</text>
<text x="78.5" y="182.4">DAT0</text>
<text x="78.5" y="184.9">DAT1</text>
<text x="99.6" y="182.4">CD</text>
<text x="78.5" y="187.5">DAT2</text>
<text x="78.5" y="190">CD/DAT3</text>
<text x="96.3" y="187.5">SHIELD</text>
<text x="98.8" y="190">VSS</text>
</g>
</svg>
